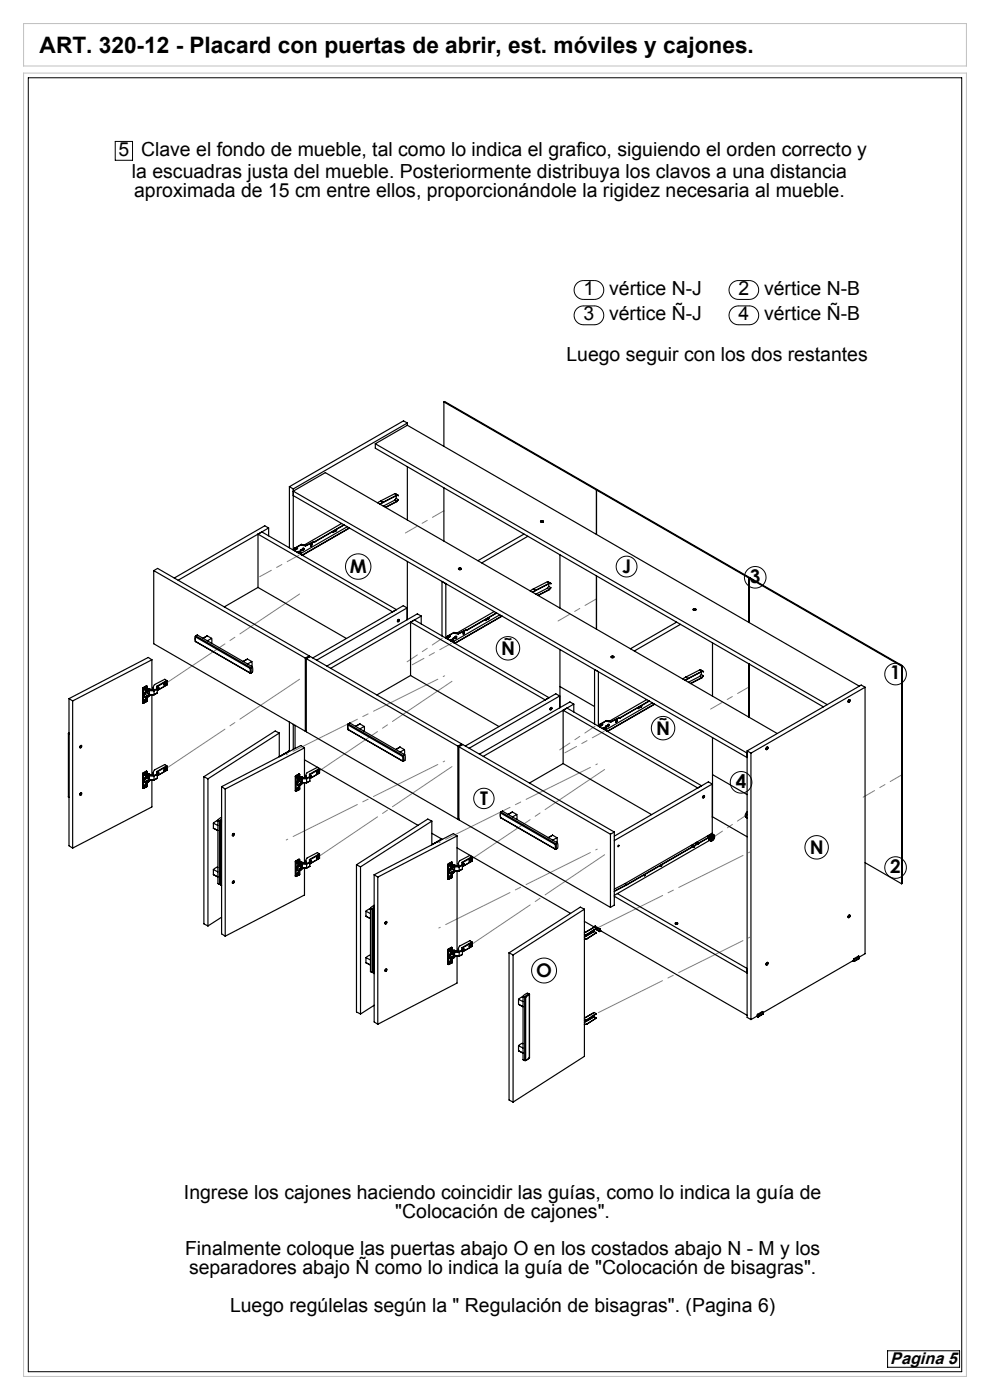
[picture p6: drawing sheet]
<svg xmlns="http://www.w3.org/2000/svg" width="210mm" height="297mm" viewBox="0 0 210 297" stroke-linecap="round" stroke-linejoin="round" font-family="sans-serif">
<g fill="none" stroke="#000" stroke-width=".21">
<path d="M6 16.5h198v274.5h-198zM24.4 30h3.7v4h-3.7zM122.3 60.1a2 2 0 0 1 1.5-.6h2.3a2 2 0 0 1 2 2 2 2 0 0 1-2 2h-2.3a2 2 0 0 1-1.9-1.2 2 2 0 0 1 .4-2.2zM122.3 65.5a2 2 0 0 1 1.5-.6h2.3a2 2 0 0 1 2 2 2 2 0 0 1-2 2h-2.3a2 2 0 0 1-1.9-1.2 2 2 0 0 1 .4-2.2zM155.2 60.1a2 2 0 0 1 1.4-.6h2.3a2 2 0 0 1 2 2 2 2 0 0 1-2 2h-2.3a2 2 0 0 1-1.8-1.2 2 2 0 0 1 .4-2.2zM155.2 65.5a2 2 0 0 1 1.4-.6h2.3a2 2 0 0 1 2 2 2 2 0 0 1-2 2h-2.3a2 2 0 0 1-1.8-1.2 2 2 0 0 1 .4-2.2zM188.3 286.6h15.2v3.5h-15.2z"/>
<circle cx="76" cy="120.2" r="2.7"/>
<circle cx="107.7" cy="137.5" r="2.49"/>
<circle cx="132.9" cy="120.2" r="2.21"/>
<circle cx="160.2" cy="122.5" r="2.29"/>
<circle cx="140.7" cy="154.5" r="2.49"/>
<circle cx="190" cy="143" r="2.29"/>
<circle cx="102.6" cy="169.4" r="2.16"/>
<circle cx="157.2" cy="166" r="2.29"/>
<circle cx="173.2" cy="179.8" r="2.49"/>
<circle cx="190" cy="184" r="2.29"/>
<circle cx="115.4" cy="205.9" r="2.65"/>
</g>
<path d="M5 15.5h200v276.5h-200zM5 5h200v9h-200z" fill="none" stroke="#c0c0c0" stroke-width=".21"/>
<path d="M63.4 117.8l-8.3 4.5M94.2 108.4l-8.2 4.7M95.8 136.5l-8.4 4.5M126.5 127l-8.1 4.7M128.1 155.2l-8.3 4.5M158.9 145.7l-8.2 4.7M191.3 164.4l-8.2 4.7" fill="none" stroke="#808080" stroke-width=".21" stroke-dasharray="15.2 1.3 1.3 1.3" stroke-dashoffset="12.4"/>
<path d="M96.1 144.4l-28.9 19.5M67.2 182l28.9-19.5M99.6 182.6l28.9-19.5M128.5 181.2l-28.9 19.4" fill="none" stroke="#808080" stroke-width=".21" stroke-dasharray="15.2 1.3 1.3 1.3" stroke-dashoffset="-.3"/>
<path d="M86.4 140.4l7.5-5M118.7 159.1l7.5-5M151.1 177.8l7.5-5.1" fill="none" stroke="#808080" stroke-width=".21" stroke-dasharray="15.2 1.3 1.3 1.3" stroke-dashoffset="12.6"/>
<path d="M94.3 143.4l-33.6 16.7M60.7 178.2l33.6-16.7M126.7 162.1l-33.6 16.7M93.1 196.9l33.6-16.8M125.5 197.5l33.6-16.8M159.1 198.8l-33.7 16.8" fill="none" stroke="#808080" stroke-width=".21" stroke-dasharray="15.2 1.3 1.3 1.3" stroke-dashoffset="-1.6"/>
<path d="M34.9 145.2l28.8-19.3M63.7 144l-28.8 19.3" fill="none" stroke="#808080" stroke-width=".21" stroke-dasharray="15.2 1.3 1.3 1.3" stroke-dashoffset="-.2"/>
<g fill="none" stroke="#000" stroke-width=".25">
<path d="M79.6 94.1l95.9 55.4M79.6 94.1v1l95.1 54.9M86.4 89.7v.5M86.4 99v11.3M86.4 89.7l-24.2 14M86.4 89.7l-.8-.4-24.2 14M86.4 90.2l95.9 55.4M86.4 90.2l-6.8 3.9M94.2 85.3l32.3 18.7M94.2 85.3l.1-.1 32.4 18.7M94.2 85.3v9.4M55.5 112.8l28.6 16.5"/>
<path d="M57 112l-.8-.5-19.2 11.1M57 112l-19.2 11.1M57 112v1.7M61.4 103.3l.8 .4M61.4 103.3v12.9M62.2 103.7v13M62.2 105.1l96.3 55.6M62.5 116.3l-.2 .4M62.5 116.3h.1M62.6 116.3l-.3 .5M62.7 116.4v.1M62.7 116.6l-.2 .2"/>
<path d="M62.7 116.5h.1M62.7 116.5v.1M62.7 116.6h.1M62.7 116.5h-.2v.3l.2-.2M63 117.1l.3-.1 .5 .2M63.1 116.2l-.2 .3M63.3 117.3a.37 .37 0 0 1 .5-.1 .37 .37 0 0 1 .1 .5M63.3 117.3a.32 .32 0 0 1 .4-.1 .32 .32 0 0 1 .2 .4M63.7 117.2l.1 .4M63.8 116.6l-.1 .4M63.9 115.5h.1M63.9 115.5l-1.4 .8"/>
<path d="M63.9 115.5l.7 .1M63.9 115.6l.4 .1M64 115.5l-1.4 .8M64 115.5l-.1 .1M64 115.5h.1M64 115.5l.3 .1M64.1 117.8h.1M64.2 116.4a.18 .18 0 0 1 .3-.1 .18 .18 0 0 1-.1 .3 .2 .2 0 0 1-.1 .2 .2 .2 0 0 1-.2-.1zM64.2 116.4l.2-.1v.1l-.2 .3zM64.2 116.5l.1-.1v.3M64.2 116.5l-.1 .1h.1M64.2 116.5l.1 .1"/>
<path d="M64.2 116.6l.1 .1M64.3 115.6l.5 .1M64.3 115.6v.1M64.3 116.6v.1M64.4 116.5h.1M64.4 116.5l-.1 .1M64.4 116.5h-.2M64.6 115.6l.2 .1M65.9 115.3v.6l.2-.3M66.1 115.3h.1M66.1 115.6l-.2 .2M66.1 115.6h.1"/>
<path d="M66.1 115.3v.3M66.4 115l-1.6 .7M66.4 115h.1M66.4 115l-1.6 .8-.5-.1M66.8 114.9l-.4 .1M66.8 114.9h.1M70.8 112.6l-.2 .3M70.8 112.6l-.1 .4v-.3M71.3 112.3l-.2 .4M71.4 112.3l-.2 .4-.1-.2M72.5 111.1l-7.9 4.5M72.9 111.3l-6.1 3.6"/>
<path d="M73 111.4l-6.2 3.5M73.7 111.7l-9.8 5.7M74.1 112l-10 5.8M80.8 106.3l.4 .2M80.8 106.3l-.7 .4M81.2 106.5l-.6 .4M83.7 106.1l-2.4 1.3M83.7 106.1l.5 .3M83.8 104.7l.7 .4M83.8 104.7l.4 .3M83.8 104.7l-3 1.6M84 105.7l.5 .3"/>
<path d="M84 105.7l-.3 .4M84.1 105.2l-.1 .5M84.2 106.4l-2.5 1.2M84.2 105l-3 1.5M84.2 105l.3 .1M84.5 106l-.3 .4M84.5 106l-.3 .4-2.4 1.2M84.5 105.1h-.3l-3.6 1.9M86.4 119.1v12.3M94.2 103.5v11.3M111.2 113.3l-9.8 5.7M112 113.8l-9.8 5.6"/>
<path d="M114.7 110.5h.3a.21 .21 0 0 1 .3 .2 .21 .21 0 0 1-.4 .1l-.2-.1zM114.9 110.6v.1M115 110.6l.1 .1-.2-.1M115 110.6h-.1M115 110.6v.1M118.8 117.7v11.3M126.5 104l64.8 37.3M126.5 104v9.4M126.7 103.9l64.7 37.3M126.7 103.9l-.2 .1M32.2 140v6.3M32.2 140l-16.8 8.7"/>
<path d="M32.2 140l-.8-.5-16.8 8.7M32.6 121.1l32.2 18.5M32.6 121.1v15.5l32.2 18.5M32.6 121.1l.8-.5 32.2 18.5M41.4 136.1h.1M41.5 135v.1M41.5 135l-.1 1.1M41.5 136.1l11.6 6.7M41.5 135.1v1M41.5 136.1h.1M41.5 136.1l11.5 6.6M41.5 135.1l11.5 6.7"/>
<path d="M41.5 134.9l-.1 .1M41.5 134.9h.1M41.5 134.9v.2M41.5 134.9l11.7 6.7M41.9 134.7h-.1M41.9 134.7l-.4 .2M41.9 134.7l11.6 6.7M44 134.9l-.9 .5M44 134.9l.9 .5M44 134.9h.1M44.9 135.4l-.1 1M44.9 135.4l-.9 .5"/>
<path d="M52.5 139.8l-.9 .5M52.5 139.8l.9 .5M52.5 139.8h.1M54.7 124.6l-7.1 4.1M54.7 124.6v-11.3l28.6 16.5M54.7 124.6l18.8 10.9M64.8 139.6v15.5M65 139.7v15.6l32.1 18.5M65 139.7l.8-.4 32.1 18.5M65 139.7l32.1 18.6M65.6 139.1l-.8 .5M65.6 139.1v.3"/>
<path d="M84.4 131.7h.1zM84.5 131.6h.1l-.1 .2zM84.5 131.5a.17 .17 0 0 1 .2-.1 .17 .17 0 0 1 0 .3 .2 .2 0 0 1-.2 .2 .2 .2 0 0 1-.2-.1zM84.5 131.6v-.1v.3v-.1M84.5 131.7h-.1M84.5 131.7h.1M84.6 131.6l-.1 .1M86.4 129l-.9-.5-19.2 11.1M86.4 129l-19.2 11.1M86.4 129v2.5M87.1 132l.8-.5 28.6 16.5-.9 .5zM87.1 132v11.3"/>
<path d="M89.3 130.7l-.8-.5-19.2 11.1M89.3 130.7l-19.2 11.1M89.3 130.7v1.7M93.8 134.9h-.1M93.8 123.3v11.6M94.6 123.8v11.6M94.9 135l-.3 .4M94.9 135h.1M94.9 135l-.2 .4M95 135.1v.1M95 135.3l-.1 .2M95 135.2v.1"/>
<path d="M95 135.2h.1M95 135.3h.1M95.1 135.2h-.2v.3l.2-.2M95.1 135.2v.1M95.4 135.8l.3-.1 .4 .1M95.4 134.8l-.2 .4M95.6 136a.37 .37 0 0 1 .5-.2 .37 .37 0 0 1 .2 .6M95.7 136a.32 .32 0 0 1 .4-.1 .32 .32 0 0 1 .1 .4M96.1 135.9l.1 .4M96.2 135.3l-.2 .3zM96.3 134.2h.1M96.3 134.2l-1.4 .8"/>
<path d="M96.3 136.3l.2 .1M96.3 134.2l.7 .1M96.3 134.2l.3 .2M96.4 134.2h.1M96.4 134.2l.2 .1M96.5 136.4h-.1M96.5 136.4v.1M96.5 135a.18 .18 0 0 1 .3 0 .18 .18 0 0 1 0 .3 .2 .2 0 0 1-.1 .2 .2 .2 0 0 1-.3-.1zM96.6 135.1l.1-.1 .1 .1-.2 .3zM96.6 135.1l.1 .1M96.6 135.2h.1M96.6 135.3l.1 .1"/>
<path d="M96.6 134.3l.6 .1M96.6 134.3v.1M96.7 135.2v-.2v.4M96.7 135.2v.2M96.7 135.1h.1M96.7 135.1l-.2 .2 .1-.1M96.7 135.1l.1 .1M96.8 135.2h-.1M96.8 135.1v.1M96.8 135.1l-.1 .1M97 134.3l.2 .1M97.3 120.6l.2-.1a.22 .22 0 0 1 .4 .2 .22 .22 0 0 1-.4 .2l-.2-.1z"/>
<path d="M97.5 120.6v.1M97.6 120.6l.1 .1-.2-.1M97.6 120.6h-.1M97.6 120.6v.1M98.3 134v.5l.2-.2M98.4 133.9h.1M98.5 134.3l-.2 .2M98.5 133.9v.1M98.5 134.3h.1M98.5 133.9v.4M98.5 134v.3M98.8 133.6l-1.6 .8"/>
<path d="M98.8 133.6v.1M98.8 133.7l-1.6 .8-.6-.1M99.2 133.6h-.4M99.2 133.6h.1M99.2 133.6l-.4 .1M103 131.4l.1 .3 .1-.3v-.1l-.2 .3M103.7 131l-.2 .4M103.7 131l-.1 .4-.1-.3M104.8 129.7l-7.8 4.6M105.3 130l-6.1 3.6M105.4 130.1l-6.2 3.5M106 130.4l-9.7 5.7"/>
<path d="M106.5 130.7l-10 5.7M106.5 130.7l-10 5.8M113.1 124.9l.5 .3M113.1 124.9l-.7 .4M113.6 125.2l-.7 .4M116.1 124.8l.4 .2M116.1 124.8l-2.4 1.2M116.1 123.4l.5 .3M116.1 123.4l.8 .4M116.1 123.4l-3 1.5M116.4 124.4l.4 .3M116.4 124.4l-.3 .4"/>
<path d="M116.4 123.8v.6M116.5 125l-2.4 1.3M116.6 123.7l-3 1.5M116.6 123.7l.3 .1M116.8 124.7l-.3 .3M116.8 124.7l-.3 .4-2.3 1.2M116.9 123.8h-.3l-3.6 1.9M118.8 137.8v12.3M126.5 122.2v11.3M129.7 139.3l.2-.1a.21 .21 0 0 1 .3 .2 .21 .21 0 0 1-.3 .1l-.3-.1zM129.8 139.3v.1M130 139.3v.1l-.2-.1"/>
<path d="M130 139.3h-.2M130 139.3v.1M143.5 132l-9.8 5.6M144.3 132.5l-9.8 5.6M147.1 129.2l.2-.1a.21 .21 0 0 1 .3 .2 .21 .21 0 0 1-.3 .2l-.3-.1zM147.2 129.3h.3l-.2 .1zM147.4 129.2v.2M151.1 136.4v11.3M159.1 122.5l-.2 .1v9.5M14.5 155.6v.1M14.5 155.6v13.5M14.5 155.6h.1"/>
<path d="M14.5 155.7h.1M14.6 155.6l-.1 .1M14.6 155.5l-.1 .1M14.6 148.2l.8 .5M14.6 148.2v31.2l.8 .5M14.6 155.6h.1M15.4 148.7v31.2M17 158.4h.1M17 158.2a.21 .21 0 0 1 .4 0 .21 .21 0 0 1-.1 .3 .21 .21 0 0 1-.4 .1 .2 .2 0 0 1 .1-.3zM17.1 158.4l.1-.2v.3M17.1 158.4l.1 .1M17.1 158.3h.2l-.1 .1"/>
<path d="M17.1 158.4h.1M17.2 158.3l-.2 .1M30.3 149.1l.1 .1M30.3 146v.1M30.3 149.1h.1M30.3 146v3.1M30.3 146.1h.1M30.3 146.1v3M30.4 149.2h.1M30.4 145.9l-.1 .1M30.4 145.9h.1M30.4 149.1h.1"/>
<path d="M30.4 146.1v3M30.4 145.9l-.1 .2M30.4 145.9l.1 .1M30.5 146l-.1 .1M30.5 149.1v.1M30.8 147.3h-.2M30.8 147.3l.5 .3M30.8 146.2h.1M30.8 148.4a.21 .21 0 0 1 .3 0 .21 .21 0 0 1-.1 .3 .2 .2 0 0 1-.3 .1 .2 .2 0 0 1 0-.4zM30.8 146a.21 .21 0 0 1 .3 0 .21 .21 0 0 1-.1 .3 .2 .2 0 0 1-.3 .1 .2 .2 0 0 1 0-.4zM30.8 148.5l.1 .1M30.8 147.9l.1 .1"/>
<path d="M30.9 146.1l-.1 .1M30.9 146.1v.2M30.9 148.5h.1M30.9 148.5v.1M30.9 146.1v.1M30.9 146.2h.1M30.9 148.6h.1M30.9 146.7a.85 .85 0 0 0 0 1.3M30.9 146.7h.1M30.9 146.7l-.3 .7 .2 .5M30.9 148.7h.1M30.9 146.3h.1"/>
<path d="M30.9 148.5v-.1v.3M30.9 146.2v.1M30.9 148.6v.1M31 148.5l-.2 .1h.1M31 146.1h.1M31 148.5h.1M31 146.9l-.2 .4M31 146.9l.5 .4M31 145.5l.2 .1M31 145.5l.1 .1M31 145.5l-.6 .4M31 146.1l-.1 .1"/>
<path d="M31 146.1h-.1M31 148.5l-.1 .1M31.1 146.8l-.1 .1M31.1 146.8l.5 .4M31.1 145.6v.1M31.1 145.6l-.7 .3M31.1 148.8l-.6 .4M31.1 145.7h.1M31.1 148.8h.1M31.1 145.7l-.6 .3M31.1 148.8l-.6 .3M31.2 145.6v.1"/>
<path d="M31.2 145.6h-.1M31.2 147.9l.7-.5zM31.2 148.7l-.1 .1M31.2 147.9v.8M31.2 146.4v.1M31.2 146.3a.51 .51 0 0 1 .8 .1M31.2 145.7h.1M31.2 145.7v.8M31.3 147.6l.1 .1M31.3 147.6l-.5 .3M31.4 146.7l-.3 .1M31.4 146.7l.3 .2"/>
<path d="M31.4 146.5l.1 .1M31.4 146.5l-.5 .3M31.4 146.5l.2 .1M31.4 147.7l-.5 .3M31.4 146.5v.2M31.5 147.3h.1M31.5 147.3l-.2 .3M31.6 147.2l-.1 .1M31.6 147.2l.1 .1M31.6 146.6h.1M31.6 146.6h-.1M31.6 147.3l-.2 .4"/>
<path d="M31.7 146.6h-.2M31.7 147.3h-.1M31.7 146.6h.1M31.7 147.3h.1M31.7 147.1l-.1 .1M31.8 146.4h.8M31.8 146.2h-.6M31.9 146.4l-.3-.1-.4 .2M32.2 147.4v17M32.5 145.9l.1 .3M32.6 146.4l.1 .1M32.7 147.4h.1"/>
<path d="M32.7 146.5h-1v.8l1 .1M32.7 146.5v.9M33.3 145.6l.1 .1M33.3 145.6v.5M33.3 146.1l.1 .1M33.3 146.1l-.7 .3M33.4 145.7v.5M33.4 147l-.7 .4M33.4 146.2v.8M33.4 146.2l-.7 .3M33.6 145.8l-.1 .3M34.8 145.3h.1"/>
<path d="M35 145h-.1M35 145l.1 .1M35.4 144.4l-.4-.3-2.2 1.1-.3 .6a.48 .48 0 0 1-.1 .5 .48 .48 0 0 1-.5 .1M35.4 144.4v.1M35.4 144.4l-2.1 1.2M35.4 145.3l-2 1.2M35.4 144.5v.2l-.6 .4 .1 .2M35.4 145.3h.1M35.4 145l-.6 .3M35.4 145v.3M35.4 144.5l-2 1.2M35.4 145l-.5 .3"/>
<path d="M53 142.7l.2 .1M53 141.8v.9M53 142.7l.1 .1M53.2 141.6v.1M53.2 141.6l-.2 .2M53.2 142.8h-.1M53.2 141.7v1.1M53.2 141.7l-.2 .1M53.2 142.8h.1M53.4 140.3l-.1 1M53.4 140.3l-.9 .6M53.5 141.4l.1 1.1-.4 .3"/>
<path d="M53.5 141.4l-.3 .2M59.2 155.5v5l2.1-1.2M59.2 155.5l-.8-.4-15.1 9.7M59.2 155.5l-15.1 9.7M61.3 159.3h.1M61.4 153.2v6.2l-.1-.1M62.2 153.7v5.3M62.6 153.9v4.9M64.6 158.7l-.8-.5-16.8 8.7M64.6 158.7l-16.8 8.7M64.6 158.7v6.3M65 155l-.2 .1"/>
<path d="M73.8 154.7l11.7 6.8M73.8 154.7h.1M73.8 153.8v-.2v1.1M73.8 153.8v.9M73.8 154.7l11.6 6.7M73.8 153.8l11.6 6.7M73.9 153.6l-.1 .1M73.9 153.6l-.1 .2M73.9 153.6h.1M73.9 153.6l11.6 6.7M74.2 153.4l-.3 .2M74.2 153.4l11.7 6.7"/>
<path d="M76.3 153.6l-.9 .5M76.3 153.6l1 .5M76.3 153.6h.1M77.3 154.1l-.1 1M77.3 154.1l-.9 .5M84.8 158.5l-.8 .5M84.9 158.5l.9 .5M84.9 158.5h-.1M85.8 159v1M85.8 159l-.9 .5M85.8 160h-.1M87.1 143.3l-7.2 4.1"/>
<path d="M87.1 143.3l18.8 10.8M97.1 158.3v15.5M97.3 158.4l.9-.5 32.1 18.6M97.3 158.4l32.2 18.6M97.3 158.4v15.5l32.2 18.6M97.9 157.8l-.8 .5M97.9 157.8v.3M116.7 150.4h.1zM116.8 150.2l.2 .1-.2 .2zM116.8 150.1a.17 .17 0 0 1 .3 0 .17 .17 0 0 1-.1 .3 .2 .2 0 0 1-.1 .2 .2 .2 0 0 1-.2-.2zM116.8 150.3l.1-.1-.1 .3 .1-.1M116.8 150.3l.1 .1"/>
<path d="M116.8 150.3l-.1 .1M117 150.3l-.1 .1M117 150.3h-.2M118.7 147.7l-.8-.5-19.2 11.1M118.7 147.7l-19.2 11M118.7 147.7v2.5M118.8 145.6l7.3 4.3M120.3 150.2l28.5 16.5M121.7 149.4l-.8-.5-19.2 11.1M121.7 149.4l-19.2 11.1M121.7 149.4v1.6M126.1 142v11.5"/>
<path d="M126.9 142.5v11.6M127.3 153.6l-.3 .5M127.3 153.6v.1M127.3 153.7l-.3 .4M127.4 153.8v.1M127.4 154l-.2 .2M127.4 153.9h.1M127.4 154h.1M127.4 153.9v.1M127.4 154l-.1 .2-.1-.1M127.4 153.9h-.1l-.1 .2M127.7 154.5l.4-.2 .4 .2"/>
<path d="M127.8 153.5l-.2 .3M128 154.7a.37 .37 0 0 1 .5-.2 .37 .37 0 0 1 .1 .5l.2 .1M128 154.7a.32 .32 0 0 1 .5-.1 .32 .32 0 0 1 .1 .4M128.4 154.6l.1 .4M128.6 154l-.2 .3zM128.6 152.9l.7 .1M128.6 152.9h.1M128.6 152.9l-1.3 .7M128.7 152.9l-1.4 .8M128.7 152.9l.3 .2M128.7 152.9h.1M128.7 152.9l.3 .1"/>
<path d="M128.8 155.1h.1M128.9 153.9h.1zM128.9 153.7a.18 .18 0 0 1 .3 0 .18 .18 0 0 1 0 .3 .2 .2 0 0 1-.2 .2 .2 .2 0 0 1-.2-.2zM128.9 153.8l.2-.1 .1 .1-.3 .3zM129 153.8v-.1v.3M129 153.9h.1M129 154h.1M129 153.9h-.1M129 153l.6 .1M129 153v.1M129 153.9v.1M129.1 153.8h.1"/>
<path d="M129.1 153.8v.1M129.1 153.9h-.1M129.3 153l.3 .1M130.7 152.6l-.1 .6 .3-.2M130.8 152.6l.1 .1M130.8 152.9l-.2 .3M130.8 152.9l.1 .1M130.8 152.6v.3M130.9 152.7v.3M131.2 152.3l-1.6 .8M131.2 152.3v.1M131.2 152.4l-1.6 .8-.6-.1"/>
<path d="M131.6 152.2l-.4 .1M131.6 152.2v.1M131.6 152.3l-.4 .1M135.5 150l-.1 .3M135.6 150l-.2 .3v-.2M135.8 149.8l.1 .3 .2-.4-.3 .4M137.2 148.4l-7.9 4.6M137.7 148.7l-6.1 3.5M137.7 148.7l-6.1 3.6M138.4 149.1l-9.8 5.6M138.8 149.4l-10 5.7M138.9 149.4l-10.1 5.7"/>
<path d="M145.5 143.6l.5 .3M145.5 143.6l-.7 .4M146 143.9l-.7 .4M148.5 143.5l-2.5 1.2M148.5 143.5l.4 .2M148.5 142.1l.5 .3M148.5 142.1l-3 1.5M148.5 142.1l.7 .4M148.8 143.1l-.3 .4M148.8 143.1l.4 .2M148.8 142.5v.6M148.9 143.7l-2.4 1.3"/>
<path d="M149 142.4l-3 1.5M149 142.4l.2 .1M149.2 143.3l-.3 .4M149.2 143.3l-.3 .5-2.4 1.2M149.2 142.5l-.2-.1-3.7 1.9M151.1 156.5v16.8M158.5 159.3v56.5l.8 .5M158.5 159.3l.8 .5M158.9 140.9v11.3M159.3 159.8v56.5M162.6 158.6a.18 .18 0 0 1 .3-.1 .18 .18 0 0 1 0 .3 .2 .2 0 0 1-.2 .2 .2 .2 0 0 1-.2-.1zM162.6 158.5a.17 .17 0 0 1 .3 0 .17 .17 0 0 1 0 .3 .21 .21 0 0 1-.2 .2 .21 .21 0 0 1-.2-.1z"/>
<path d="M162.7 158.7l.1 .1M162.7 158.6l.1 .2-.2 .1zM164.9 155.6l-95.9-55.3-6.8 3.9 96.3 55.6M180 148.5a.18 .18 0 0 1 .3 0 .18 .18 0 0 1 0 .3 .2 .2 0 0 1-.2 .2 .2 .2 0 0 1-.2-.2zM180 148.8h.1M180 148.5a.17 .17 0 0 1 .3 0 .17 .17 0 0 1 0 .2 .21 .21 0 0 1-.2 .3 .21 .21 0 0 1-.2-.2zM180.1 148.6l.1 .1M180.2 148.7l-.1-.1v.2M180.2 148.7l-.1 .1M183.5 145.8v56.5l-1.3 .8M183.5 145.8l-24.2 14M183.5 145.8l-.8-.5-24.2 14"/>
<path d="M191.3 141.3v46.2M191.4 141.2v46.2l-.1 .1M191.4 141.2l-.1 .1M14.5 169.1h.1M14.6 169.1h.1M17 168.5l.2-.2v.3M17 168.5h.1M17 168.3a.21 .21 0 0 1 .4 0 .21 .21 0 0 1-.1 .3 .21 .21 0 0 1-.4 .1 .21 .21 0 0 1 .1-.4zM17.1 168.5l.1 .1M17.1 168.4l.2-.1zM17.1 168.4h.1M30.3 167.1l.1 .1"/>
<path d="M30.3 164.1v3M30.3 164.1v.1M30.3 167.1v.1M30.3 164.2h.1M30.3 167.2h.1M30.3 164.2v3M30.4 167.2h.1M30.4 163.9l-.1 .2M30.4 163.9v.1M30.4 164.2v3M30.4 164l-.1 .2M30.4 164l.1 .1"/>
<path d="M30.5 164.1l-.1 .1M30.8 165.4l.5 .3M30.8 165.4h-.2M30.8 164.3h.1M30.8 164.1a.21 .21 0 0 1 .3 0 .21 .21 0 0 1-.1 .3 .2 .2 0 0 1-.3 .1 .2 .2 0 0 1 0-.4zM30.8 166.5a.21 .21 0 0 1 .3-.1 .21 .21 0 0 1-.1 .4 .2 .2 0 0 1-.3 .1 .2 .2 0 0 1 0-.4zM30.8 166.6l.1 .1M30.8 166l.1 .1M30.9 166.6l-.1 .1h.1M30.9 164.2v-.1v.3M30.9 166.5v.3M30.9 164.2v.1"/>
<path d="M30.9 166.6h.1M30.9 164.3h.1M30.9 166.7h.1M30.9 164.8a.85 .85 0 0 0 0 1.3M30.9 164.8h.1M30.9 164.8l-.3 .7 .2 .5M30.9 164.4h.1M30.9 166.8h.1M30.9 164.3v.1M30.9 166.6v.2M31 164.2h.1M31 166.6h.1"/>
<path d="M31 165l-.2 .4M31 165l.5 .4M31 163.6h.2M31 163.6h.1M31 163.6l-.6 .3M31 164.2l-.2 .1M31 164.2l-.1 .1M31 166.6h-.1M31.1 164.9l-.1 .1M31.1 164.9l.5 .4M31.1 163.6v.1M31.1 163.6l-.7 .4"/>
<path d="M31.1 163.7l.1 .1M31.1 166.9l-.6 .3M31.1 163.7l-.6 .4M31.2 163.6v.1M31.2 163.6h-.1M31.2 166.8l-.1 .1M31.2 166h.1M31.2 166v.8M31.2 164.5v.1M31.2 166.8h.1M31.2 163.7h.1M31.2 163.7v.9"/>
<path d="M31.3 165.7l.1 .1M31.3 165.7l-.5 .3M31.3 164.6l.2 .1M31.4 164.6l-.5 .2M31.4 164.8l-.3 .1M31.4 164.8l.3 .2M31.4 164.5v.1M31.4 164.5l.2 .2M31.4 164.5l-.5 .3M31.4 165.8l-.5 .3M31.4 164.6v.2M31.5 165.4h.1"/>
<path d="M31.5 165.4l-.2 .3M31.6 165.3l-.1 .1M31.6 165.3l.1 .1M31.6 164.7h-.1M31.6 165.4l-.2 .4M31.7 164.7h-.2M31.7 165.4h-.1M31.7 164.7h-.1M31.7 164.7h.1M31.7 165.4h.1M31.7 165.2l-.1 .1M31.8 164.5h.8"/>
<path d="M31.8 164.3h-.6M31.8 164.3l.2 .1M31.8 164.3l-.6 .1M31.9 165.5l-.7 .5M31.9 164.5l-.3-.1-.4 .2M32.2 165.5v5.7l-16.8 8.7M32.5 164l.1 .3M32.5 163.9v.1M32.6 164.3l-.7 .2M32.6 164.5l.1 .1M32.7 164.6h-1v.8l1 .1M32.7 164.6v.9"/>
<path d="M33.3 163.7h.1M33.3 163.7v.5M33.3 164.2l.1 .1M33.3 164.2l-.7 .3M33.4 163.7v.6M33.4 165.1l-.7 .4M33.4 164.3l-.7 .3M33.4 164.3v.8M33.6 163.9l-.1 .3M34.8 163.4h.1M35 163.1h-.1M35 163.1l.1 .1"/>
<path d="M35.4 162.5l-.4-.3-2.2 1.1-.3 .5 .1 .5M35.4 162.5v.1M35.4 162.5l-2.1 1.2M35.4 163.1h.1M35.4 163.4l-2 1.2M35.4 162.6v.2l-.6 .4v.2M35.4 163.4h.1M35.4 162.6l-2 1.1M35.4 163.1v.3M35.4 163.1l-.6 .3M43.3 164.8v31.2l.8 .4M43.3 164.8l.8 .4"/>
<path d="M44.1 165.2v31.2M45.3 175.7l.9 .5M45.3 174.6l.9 .5M45.3 174.6v1.1M45.3 175.7h.1M46.2 174.2l-.2-.1-.7 .5M46.2 174l.4 .2M46.2 174v13.4M46.6 174.2h.2M46.6 174.2v13.4M46.6 174.1v.1M46.6 174.1l.2 .1"/>
<path d="M46.8 174.2v13.3M46.9 174.3v.1M46.9 174.3v13.4M46.9 174.4v13.4M46.9 174.4h.1M47 174.3h-.1M47 174.3l-.1 .1M47 174.2l-.1 .1M47 173.4l-.8 .6M47 173.7l-.4 .4M47 174l-.2 .2M47 166.9l.8 .5"/>
<path d="M47 166.9v31.2l.8 .5M47 174.2v.1M47.8 167.4v31.2M49.4 176.9a.21 .21 0 0 1 .3 0 .21 .21 0 0 1-.1 .3 .2 .2 0 0 1-.3 .1 .2 .2 0 0 1 0-.3zM49.4 177.1l-.1 .1 .3-.2-.1 .1M49.5 177v.3M49.5 177.1h.1M49.5 177.1v.2M62.6 167.7l.1 .1M62.6 164.7v3M62.6 164.7l.1 .1M62.7 167.8h.1"/>
<path d="M62.7 164.8h.1M62.7 164.8v3M62.8 164.5l-.2 .2M62.8 164.5v.1M62.8 167.8h.1M62.8 164.8v3M62.8 164.6l-.1 .2M62.8 164.6l.1 .1M62.9 164.7l-.1 .1M62.9 167.8h-.1M63.1 165.9l.6 .4M63.1 165.9l-.1 .1"/>
<path d="M63.1 167.3h.1zM63.2 164.7a.21 .21 0 0 1 .3 0 .21 .21 0 0 1-.1 .3 .2 .2 0 0 1-.3 .1 .2 .2 0 0 1 0-.4zM63.2 167a.21 .21 0 0 1 .3 0 .21 .21 0 0 1-.1 .4 .2 .2 0 0 1-.3 .1 .2 .2 0 0 1 0-.4zM63.2 166.6v.1M63.2 164.8l-.1 .1 .1-.1M63.2 167.2l-.1 .1M63.2 164.8l.1-.1v.3M63.2 167.1l.1-.1v.4M63.2 164.8h.1M63.2 167.2h.1M63.2 164.9h.1M63.2 167.3h.1"/>
<path d="M63.2 165.4a.84 .84 0 0 0 0 1.3M63.2 165.4h.1M63.2 165.4l-.2 .7 .2 .5M63.3 165h.1M63.3 167.4h.1M63.3 164.8v.2M63.3 167.2v.2M63.3 164.8h.1M63.3 167.2h.1M63.3 165.6l-.2 .3M63.3 165.6l.6 .4M63.4 164.2h.1"/>
<path d="M63.4 164.2l-.6 .3M63.4 164.8h.1M63.4 167.2h.1M63.4 164.8h-.1M63.4 164.8h-.2M63.4 167.2h-.2M63.4 167.2h-.1M63.4 165.5l-.1 .1M63.4 165.5l.6 .4M63.4 164.2l.1 .1M63.4 164.2l-.6 .4M63.5 167.5l-.7 .3"/>
<path d="M63.5 164.3v.1M63.5 167.5h.1M63.5 164.3l-.6 .4M63.5 167.5l-.6 .3M63.5 164.2l.1 .1M63.5 164.2h-.1M63.5 166.6l.7-.5-.6 .5M63.5 167.4v.1M63.5 166.6h.1M63.5 164.4v.7M63.5 166.6v.8M63.6 167.4l-.1 .1"/>
<path d="M63.6 164.3l-.1 .8M63.6 164.3l-.1 .1M63.6 167.4h-.1M63.6 166.6v.8M63.7 166.3l.1 .1M63.7 166.3l-.5 .3M63.7 165.2l.2 .1M63.7 165.3l-.3 .2M63.7 165.3l.4 .3M63.8 165.1l-.6 .3M63.8 165.1l.2 .2M63.8 166.4l-.6 .3"/>
<path d="M63.8 165.2l-.1 .1M63.9 166h.1M63.9 166l-.2 .3M64 165.9l-.1 .1M64 165.9v.1M64 165.3h-.1M64 166l-.2 .4M64 166h.1M64 165.3h.1M64.1 165.3h-.1M64.1 166h-.1M64.1 165.8l-.1 .1"/>
<path d="M64.1 166.1h.9M64.1 165.1h.9M64.2 164.9h-.6M64.2 164.9l.1 .1M64.2 164.9l-.6 .1M64.3 165.1l-.3-.1-.5 .1M64.6 161.2l24.1 13.9M64.6 166.1v17M64.9 164.6v.3M64.9 164.5v.1M65 165.1v.1M65 166v.1"/>
<path d="M65 165.2v.8M65 165.2h-.9v.8h.9M65.6 164.3h.1M65.6 164.3v.5M65.6 164.8l.1 .1M65.6 164.8l-.6 .3M65.7 164.3v.6M65.7 165.7h.1M65.7 165.7l-.7 .4M65.7 164.9v.8M65.7 164.9l-.7 .3M66 164.5l-.2 .2"/>
<path d="M67.2 164h.1M67.3 163.7h.1M67.3 163.7l.2 .1M67.7 163.1l-.4-.3-2.1 1.1-.3 .6a.48 .48 0 0 1-.2 .5 .48 .48 0 0 1-.5 .1M67.7 163.1h.1M67.7 163.1l-2.1 1.2M67.8 163.1v.3l-.6 .4v.2M67.8 164l-2.1 1.2M67.8 163.7v.3M67.8 163.1l-2.1 1.2M67.8 163.7l-.6 .3M85.4 161.4l.2 .1"/>
<path d="M85.4 160.5v.9M85.5 160.3l.1 .1M85.5 160.3l-.1 .2M85.6 160.4v1.1M85.6 160.4l-.2 .1M85.9 160.1l.1 1-.4 .4M85.9 160.1l-.4 .2M91.6 176.8l2.2 1.3-.1-.1M91.6 174.2l-.9-.4-15.1 9.7M91.6 174.2l-15.1 9.7M91.6 174.2v5M93.6 178h.1"/>
<path d="M93.7 178l-2.1 1.2M96.9 179.9l24.1 13.9M96.9 177.3l-.7-.5-16.8 8.8M96.9 177.3l-16.8 8.8M96.9 177.3v6.4M97.3 173.7l-.2 .1M106.2 173.4h.1M106.2 172.3v.2M106.2 172.3v1.1M106.2 173.5l11.6 6.7M106.2 172.5v.9M106.2 172.5l11.5 6.6"/>
<path d="M106.2 173.4l11.5 6.7M106.2 172.3h.1M106.3 172.3l-.1 .2M106.3 172.3h-.1M106.3 172.3l11.6 6.7M106.6 172.1h.1M106.6 172.1l-.4 .2M106.6 172.1l11.6 6.7M108.7 172.3l-.9 .5M108.7 172.3l.9 .5M108.7 172.3h.1M109.6 172.8l-.1 1"/>
<path d="M109.6 172.8l-.9 .5M117.2 177.2l-.9 .5M117.2 177.2l.9 .5M117.2 177.2h.1M117.7 179.1v1M117.9 179l.1 .1M117.9 179l-.2 .1M118 179.1v1M118 179.1h-.3M118.1 177.7v1M118.1 177.7l-.9 .5M118.2 178.8l.1 1.1-.4 .3"/>
<path d="M118.2 178.8l-.3 .2M119.5 162l-7.2 4.1M119.5 162l18.7 10.8M119.5 162v-11.3l28.5 16.5M129.5 177v15.5M130.3 176.5l-.8 .5M130.3 176.5v15.5l-.8 .5M131.1 179.3l.2 .1-.2 .2zM146.6 179.4l.4 .2M146.7 179.4h-.1M146.9 179.4h-.1M146.9 179.4l.3 .1"/>
<path d="M146.9 179.3l.4 .1M146.9 179.3v.1M147 179.6l-14 8.1-2.7 1.4M147 179.6v.1M147 179.6h.1M147 179.2l-.1 .1M147 179.2l-.4 .2M147 179.2l.3 .2M147.2 179.5l-14.2 8.2M147.3 179.4l-.1 .1M147.3 179.5l-.3 .2M147.3 179.5l-.2 .3"/>
<path d="M147.3 179.4h.1M147.3 179.4v.3h-.2M147.6 178.9l.3 .1M147.8 178.8l-.1 .1M147.8 178.8l.3 .2M147.8 178.7l.4 .2M147.8 178.7v.1M147.9 179l-.6 .4M147.9 179.1l-.6 .3M147.9 179.1h.1M147.9 178.7h-.1M147.9 178.7l.3 .1"/>
<path d="M147.9 178.7l-.3 .2M148 179h-.1M148.1 179h-.1M148.2 178.9l-.1 .1M148.2 178.9l-.1 .2h-.2M148.2 178.9h.1M148.2 178.8v.1M149.2 168.9l.2 .1-.2 .2zM149.2 168.8a.17 .17 0 0 1 .2 0 .17 .17 0 0 1 0 .3 .2 .2 0 0 1-.2 .2 .2 .2 0 0 1-.2-.2zM149.2 169l-.1 .1h.1M149.2 169l.1-.1-.1 .3 .1-.1M149.2 169l.1 .1"/>
<path d="M149.2 169l.2-.1-.1 .2M150.3 177.7v.4l.4 .3M150.4 177.6l-2.2 1.2M150.4 177.6l-2.2 1.3M150.5 178.3l-20.2 11.6M150.9 177.3a.42 .42 0 0 1 .6-.1 .42 .42 0 0 1 0 .6l-.1 .2a.49 .49 0 0 1-.7 .4 .49 .49 0 0 1 0-.8zM150.9 177.3a.38 .38 0 0 1 .6 0 .38 .38 0 0 1 0 .6l-.1 .1a.41 .41 0 0 1-.6 .4 .41 .41 0 0 1-.1-.7zM151 177.6a.17 .17 0 0 1 .2 .1 .17 .17 0 0 1-.1 .2 .17 .17 0 0 1-.2-.1zM151.1 176.8h.1M151.1 176.8l-18.5 10.6M151.1 166.3l-20.8 12M151.1 166.3v10.5"/>
<path d="M151.1 166.3l-.8-.4-20 11.5M151.1 176.8l-1.1 .6 .4 .2M151.1 176.8v.2M151.1 164.3l7.4 4.3M151.1 173.3h.1M151.1 173.3l7.4 4.2M151.2 177.5l-.3 .2v.3M151.4 177.2l.1 .3-.2 .5-.2 .2-.4 .1M151.4 177.1a.67 .67 0 0 0-1 .5M158.5 172.2l-.3 .5a.56 .56 0 0 0 .3 .8l-.2-.3 .2-.5M45.3 185.5l.9 .5M45.3 184.5v1"/>
<path d="M45.3 184.5l.9 .5M45.3 185.5h.1M46.2 184.1l-.2-.1-.7 .5M46.2 187.4l.4 .2M46.6 187.6h.1M46.8 187.5l-.2 .1M46.8 187.5l-.1 .1M46.9 187.6h-.2M46.9 187.7v.1M46.9 187.5h-.1M46.9 187.8h.1M46.9 187.8l.1 .1"/>
<path d="M47 194.6l-2.9 1.8M49.4 187a.21 .21 0 0 1 .3-.1 .21 .21 0 0 1-.1 .4 .2 .2 0 0 1-.3 .1 .2 .2 0 0 1 0-.4zM49.4 187.1l-.1 .1 .3-.2-.1 .1M49.5 187v.3M49.5 187.1h.1M49.5 187.1v.2M62.6 185.8l.1 .1M62.6 182.8h.1M62.6 182.8v3M62.7 185.9h.1M62.7 182.8h.1M62.7 182.8v3.1"/>
<path d="M62.8 182.6l-.2 .2M62.8 182.6v.1M62.8 185.9h.1M62.8 182.8v3.1M62.8 182.7l-.1 .1M62.8 182.7l.1 .1M62.9 182.8h-.1M63.1 184l.6 .4M63.1 184l-.1 .1M63.1 183h.1zM63.1 185.4h.1zM63.2 185.1a.21 .21 0 0 1 .3 0 .21 .21 0 0 1-.1 .3 .2 .2 0 0 1-.3 .1 .2 .2 0 0 1 0-.3z"/>
<path d="M63.2 182.7a.21 .21 0 0 1 .3 0 .21 .21 0 0 1-.1 .4 .2 .2 0 0 1-.3 .1 .2 .2 0 0 1 0-.4zM63.2 184.6h.1M63.2 184.6v.2M63.2 182.9h.1M63.2 185.2l.1-.1v.4M63.2 185.3h.1M63.2 182.8l.1 .1M63.2 183h.1M63.2 185.4h.1M63.2 183.5a.84 .84 0 0 0 0 1.3M63.2 183.5h.1M63.2 183.5l-.2 .7 .2 .4"/>
<path d="M63.3 185.4v.1M63.3 183.1h.1M63.3 182.9v-.1v.3M63.3 182.9v.2M63.3 185.3v.2M63.3 182.9h.1M63.3 182.9l-.2 .1M63.3 185.2h.1M63.3 183.7l-.2 .3M63.3 183.7l.6 .3M63.4 182.3h.1M63.4 182.3l-.6 .3"/>
<path d="M63.4 185.3h.1M63.4 182.9h.1M63.4 185.3l-.3 .1M63.4 185.3h-.1M63.4 182.9h-.1M63.4 183.6l-.1 .1M63.4 183.6l.6 .4M63.4 182.3l.1 .1M63.4 182.3l-.6 .4M63.5 182.4v.1M63.5 185.6l-.7 .3M63.5 182.4l-.6 .4"/>
<path d="M63.5 182.3l.1 .1M63.5 182.3h-.1M63.5 184.7l.7-.6-.6 .6M63.5 185.5v.1M63.5 184.7h.1M63.5 182.5v.7M63.5 184.7v.8M63.6 185.4l-.1 .2M63.6 182.4l-.1 .8M63.6 182.4l-.1 .1M63.6 185.4l-.1 .1M63.6 184.7v.7"/>
<path d="M63.7 184.4l.1 .1M63.7 184.4l-.5 .2M63.7 183.3l.2 .1M63.7 183.4l-.3 .2M63.7 183.4l.4 .2M63.8 183.2l-.6 .3M63.8 183.2l.2 .2M63.8 184.5l-.6 .3M63.8 183.3l-.1 .1M63.9 184l.1 .1M63.9 184l-.2 .4M64 184h-.1"/>
<path d="M64 184v.1M64 183.4h-.1M64 184.1l-.2 .4M64 184.1h.1M64 183.4h.1M64.1 183.4h-.1M64.1 184l-.1 .1M64.1 183.9l-.1 .1M64.1 184.1l.9 .1M64.1 183.2h.9M64.2 183h-.6M64.2 183l.1 .1"/>
<path d="M64.2 183l-.6 .1M64.3 183.1l-.3-.1-.5 .2M64.6 184.2v5.7l-16.8 8.7M64.9 182.7v.3M64.9 182.6v.1M65 183.2v.1M65 184.1v.1M65 183.3h-.9v.8h.9M65 183.3v.8M65.6 182.3l.1 .1M65.6 182.3v.6M65.6 182.9l.1 .1"/>
<path d="M65.6 182.9l-.6 .3M65.7 183.8l-.7 .4M65.7 182.4v.6M65.7 183.8h.1M65.7 183l-.7 .3M65.7 183v.8M65.7 183.8l-.7 .3M66 182.6l-.2 .2M67.2 182.1h.1M67.3 181.8h.1M67.3 181.8l.2 .1M67.7 181.1l-.4-.2-2.1 1.1-.3 .6a.48 .48 0 0 1-.2 .5 .48 .48 0 0 1-.5 0"/>
<path d="M67.7 181.1l.1 .1M67.7 181.1l-2.1 1.2M67.8 181.2v.3l-.6 .4v.2M67.8 182.1l-2.1 1.2M67.8 181.2l-2.1 1.2M67.8 181.8v.3M67.8 181.8l-.6 .3M67.8 182.1l-2.1 1.1M75.6 183.5v31.2l.9 .4M75.6 183.5l.9 .4M76.5 183.9v31.2M77.6 194.4l1 .5"/>
<path d="M77.6 193.3l1 .5M77.6 193.3v1.1M77.6 194.4h.1M78.6 192.9l-.3-.1-.7 .5M78.6 192.7l.3 .2M78.6 192.7v13.4M78.9 192.9h.2M78.9 192.9v13.4M79 192.7l-.1 .2M79 192.7l.1 .2M79.1 192.9v13.3M79.2 193l.1 .1"/>
<path d="M79.2 193v13.4M79.3 192.9v.1M79.3 192.9l-.1 .1M79.3 193.1v13.4M79.3 193.1h.1M79.3 193v.1M79.4 192.9h-.1M79.4 192.1l-.8 .6M79.4 192.4l-.4 .3M79.4 192.7l-.3 .2M79.4 185.6l.7 .5M79.4 185.6v31.2l.7 .5"/>
<path d="M79.4 192.9l-.1 .1M80.1 186.1v31.2M81.8 195.6a.21 .21 0 0 1 .3 0 .21 .21 0 0 1-.1 .3 .2 .2 0 0 1-.3 .1 .2 .2 0 0 1 0-.3zM81.8 195.7l-.1 .2 .1-.1M81.8 195.7l.1 .2M81.8 195.7h.2l-.1 .1M81.8 195.7l.1 .1M81.9 195.8v.1M95 183.4l.1 3.1M95 183.4h.1M95.1 183.4h.1M95.1 186.5h.1"/>
<path d="M95.1 183.2l-.1 .2M95.1 183.2l.1 .1M95.2 186.5h.1M95.2 183.4v3.1M95.2 183.3l-.1 .1M95.2 183.3h.1M95.2 183.3v.1M95.5 184.6l-.1 .1M95.5 184.6l.5 .4M95.5 185.9h.1zM95.5 185.2h.1M95.5 185.7a.21 .21 0 0 1 .4 0 .21 .21 0 0 1-.1 .3 .21 .21 0 0 1-.4 .1 .2 .2 0 0 1 .1-.3z"/>
<path d="M95.5 183.3a.21 .21 0 0 1 .4 0 .21 .21 0 0 1-.1 .4 .21 .21 0 0 1-.4 .1 .21 .21 0 0 1 .1-.4zM95.6 185.2v.1M95.6 185.9h-.1M95.6 185.8l.1-.1v.3M95.6 185.9h.1M95.6 183.4l.1 .1M95.6 183.5h.1M95.6 183.6h.1M95.6 186h.1M95.6 184.1a.84 .84 0 0 0 0 1.2M95.6 184.1l-.2 .7 .1 .4M95.6 183.7h.1"/>
<path d="M95.7 183.5v-.2v.4M95.7 183.5v.2M95.7 185.9v.1M95.7 183.5l-.2 .1v-.1M95.7 183.5h.1M95.7 185.8h.1M95.7 184.3l-.2 .3M95.7 184.3l.6 .3M95.7 182.9h.1M95.7 182.9l-.6 .3M95.8 185.9h.1M95.8 183.5h.1"/>
<path d="M95.8 183.4v.1M95.8 185.8v.1M95.8 185.9h-.1M95.8 185.8l-.2 .1M95.8 183.5h-.1M95.8 183.4l-.1 .1M95.8 184.2l-.1 .1M95.8 184.2l.5 .4M95.8 182.9l.1 .1M95.8 182.9l-.6 .4M95.8 182.9h-.1M95.8 182.9h.1"/>
<path d="M95.8 186.2l-.6 .3M95.9 183h.1M95.9 186.2h-.1M95.9 183l-.7 .3M95.9 186.2l-.7 .3M95.9 182.9v.1M95.9 182.9h-.1M95.9 185.3l.7-.6zM95.9 186.1l-.1 .1M95.9 186.1v.1M95.9 185.3v.8M95.9 183.7v.1"/>
<path d="M95.9 183.6h.6zM95.9 183v.8M96 185l.1 .1M96 185l-.4 .2M96.1 184l-.3 .2M96.1 184l.3 .2M96.1 183.8l.2 .2M96.1 183.8l-.5 .3M96.1 183.8l.3 .2M96.1 185.1l-.5 .2M96.1 183.9v.1M96.3 184.6l.1 .1"/>
<path d="M96.3 184.6l-.3 .4M96.3 184.6h.1M96.4 184h-.1M96.4 184.7l-.3 .4M96.4 184.7h.1M96.4 184h.1M96.4 184.6v.1M96.4 183.9v.1M96.4 184.5l-.1 .1M96.5 183.8h.9M96.5 183.6h.1M96.6 183.6l.1 .1"/>
<path d="M96.6 183.6l-.7 .1M96.6 183.7l-.2-.1-.5 .2M96.9 184.8v17M97.2 183.2l.1 .3M97.3 183.5l-.7 .2M97.4 183.8v.1M97.4 184.7h-.9M97.4 183.9h-1v.8h1M97.4 183.9v.8M98 182.9l.1 .1M98 182.9v.6M98 183.5l.1 .1"/>
<path d="M98 183.5l-.6 .3M98.1 183v.6M98.1 184.4h.1M98.1 183.9l2-1.3zM98.1 184.4l-.7 .4M98.1 183.6l-.7 .3M98.1 183.6v.8M98.4 183.2l-.2 .2M99.6 182.7h-.1M99.6 182.7h.1M99.7 182.4l.2 .1M100.1 181.7l-.4-.2-2.2 1.1-.2 .5v.4"/>
<path d="M100.1 181.7v.1M100.1 199.8l-.4-.2-2.2 1.1-.2 .4v.5M100.1 199.8v.1M100.1 181.7l-2.1 1.2M100.1 199.8l-2.1 1.2M100.1 181.8v.3l-.6 .4 .1 .2M100.1 199.9v.3l-.6 .4 .1 .2M100.1 181.8l-2 1.2M100.1 182.4v.2M100.1 182.4l-.5 .3M100.1 199.9l-2 1.2M117.7 180.1h.3"/>
<path d="M117.7 180.1l.1 .1M117.9 180.2h-.1M118 180.1l-.1 .1M124 195.5l2.1 1.2M124 192.9l-15.2 9.7M124 192.9v31.2l-15.2 9.7M124 192.9l-.9-.5-15.1 9.7M124.2 198.3l-.1 .1M124.2 198.3h-.1M124.5 198.2l-.5 .1M124.5 198.2l-.5 .2M124.5 199.1l-.5 .1"/>
<path d="M124.5 199.1l-.5 .2M124.5 198.2h.1M124.5 199.1h.1M126 196.7h.1M126 197.3h.1M126 197.6h.1M126 197.3v.3M126 197.6l-2 1.2M126 196.7l-2 1.2M126 196.7l.5 .3M126 197.6l.5 .3M126.1 196.6v.1"/>
<path d="M126.1 196.6v.2M126.1 196.7l1.1 .6M126.1 196.7v.1M126.3 196.5l-.2 .1M126.3 196.5l-.2 .2M126.3 196.5l1 .6M126.5 197l-2 1.2M126.5 197.9l-2 1.2M127.2 197.3h.1M127.2 197.6h.1M127.2 197.6l-.9-.5 .9 .5M127.2 197.3v.3"/>
<path d="M127.3 197.1l-.1 .2M127.3 197.1h.1M127.3 197.1v.3l31.2 18M127.4 197.5l-.2 .1M127.5 197.5l-.3 .1M130.3 190.1l28.2 16.3M131 189.6l27.5 15.9M132.6 187.4l.4 .3M132.6 187.4l-2.3 1.2M133 187.7l-2.7 1.3M136.7 185.6v.2l.2-.2v-.1l-.2 .3M140.2 183.6v.2l.2-.2-.1-.1-.2 .3"/>
<path d="M143.2 195.8l.3-.1a.21 .21 0 0 1 .3 .2 .21 .21 0 0 1-.3 .2l-.3-.1zM143.3 195.9h.4l-.3 .1zM143.5 195.9l-.2-.1 .3 .2M143.5 195.9l.2-.1-.4 .2h.1M143.5 195.9h.1M143.5 196h.1M180 194.2a.18 .18 0 0 1 .3 0 .18 .18 0 0 1 0 .3 .2 .2 0 0 1-.2 .2 .2 .2 0 0 1-.2-.2zM180 194.5h.1M180 194.2a.17 .17 0 0 1 .3 0 .17 .17 0 0 1 0 .2 .21 .21 0 0 1-.2 .3 .21 .21 0 0 1-.2-.2zM180.1 194.3l.1 .1M180.2 194.4l-.1-.1v.2M180.2 194.4l-.1 .1"/>
<path d="M183.5 183l7.8 4.5M77.6 204.2l1 .5M77.6 203.2v1M77.6 203.2l1 .5M77.6 204.2h.1M78.6 202.8l-.3-.1-.7 .5M78.6 206.1h.1M78.6 206.1l.3 .2M78.9 206.3h.1M79.1 206.2l-.2 .1M79.1 206.2l-.1 .1M79.2 206.3h-.2"/>
<path d="M79.2 206.4l.1 .1M79.2 206.2h-.1M79.3 206.5h.1M79.3 206.5l.1 .1M79.4 213.3l-2.9 1.8M81.7 205.9h.1zM81.8 205.6a.21 .21 0 0 1 .3 0 .21 .21 0 0 1-.1 .4 .2 .2 0 0 1-.3 0 .2 .2 0 0 1 0-.3zM81.8 205.7l.1 .3M81.8 205.8h.1M81.9 205.8l.1-.1-.3 .2M81.9 205.8v.2M95 201.5h.1"/>
<path d="M95 201.5l.1 3M95.1 201.5h.1M95.1 204.5h.1M95.1 204.5v.1M95.1 204.6h.1M95.1 201.3l-.1 .2M95.1 201.3h.1M95.2 204.5v.1M95.2 201.5v3M95.2 201.3l-.1 .2M95.2 201.3v.1M95.2 201.4v.1"/>
<path d="M95.2 204.6h.1M95.5 202.7l-.1 .1M95.5 202.7l.5 .4M95.5 201.7h.1M95.5 201.6l.1 .1M95.5 203.3h.1M95.5 201.4a.21 .21 0 0 1 .4 0 .21 .21 0 0 1-.1 .3 .21 .21 0 0 1-.4 .1 .2 .2 0 0 1 .1-.3zM95.5 203.8a.21 .21 0 0 1 .4 0 .21 .21 0 0 1-.1 .3 .21 .21 0 0 1-.4 .1 .2 .2 0 0 1 .1-.3zM95.5 204h.1M95.6 203.3v.1M95.6 204h.1M95.6 201.5l.1 .1"/>
<path d="M95.6 201.6h.1M95.6 203.9h.1M95.6 201.7h.1M95.6 204.1h.1M95.6 202.2a.84 .84 0 0 0 0 1.2M95.6 202.2h.1M95.6 202.2l-.2 .7 .1 .4M95.7 201.6v-.2v.3M95.7 203.9v-.1v.3M95.7 201.6v.1M95.7 204v.1M95.7 201.5l-.2 .1"/>
<path d="M95.7 203.9l-.2 .2 .1-.1M95.7 201.5h.1M95.7 203.9h.1M95.7 202.4l-.2 .3M95.7 202.4l.6 .3M95.7 201h.2M95.7 201h.1M95.7 201l-.6 .3M95.8 201.6h.1M95.8 203.9h.1M95.8 201.6h-.1M95.8 201.5v.1"/>
<path d="M95.8 201.5l-.1 .1M95.8 203.9l-.1 .1M95.8 203.9h-.1M95.8 202.3l-.1 .1M95.8 202.3l.5 .3M95.8 201l.1 .1M95.8 201l-.6 .3M95.8 204.3l-.6 .3M95.9 201.1h.1M95.9 204.3h.1M95.9 201.1l-.7 .3M95.9 204.3l-.7 .3"/>
<path d="M95.9 201v.1M95.9 201h-.1M95.9 203.4l.7-.6zM95.9 204.2l-.1 .1M95.9 204.2v.1M95.9 203.4v.8M95.9 201.8v.1M95.9 201.7h.6zM95.9 201.1v.8M96 203.1l.1 .1M96 203.1l-.4 .2M96.1 202l.2 .1"/>
<path d="M96.1 202.1l-.3 .2M96.1 202.1l.3 .2M96.1 201.9v.1M96.1 201.9l-.5 .3M96.1 201.9l.3 .2M96.1 203.2l-.5 .2M96.1 202v.1M96.3 202.7l.1 .1M96.3 202.7l-.3 .4M96.3 202.6v.1M96.3 202.6l.1 .1M96.4 202.1h-.1"/>
<path d="M96.4 202.8l-.3 .4M96.4 202.7v.1M96.4 202v.1M96.4 202.1h.1M96.4 202.7h.1M96.4 202h.1M96.4 202.6h-.1M96.5 201.9h.9M96.5 201.7h.1M96.6 201.7l.1 .1M96.6 201.7l-.7 .1M96.6 201.8l-.2-.1-.5 .2"/>
<path d="M96.9 202.8v5.8l-16.8 8.7M97.2 201.3l.1 .3M97.3 201.6l-.7 .2M97.4 201.9v.1M97.4 202.8h-.9M97.4 202v.8M97.4 202h-1v.8h1M98 201l.1 .1M98 201v.6M98 201.6h.1M98 201.6l-.6 .3M98.1 201.1v.5"/>
<path d="M98.1 202.5h.1M98.1 202.5l-.7 .4M98.1 201.6v.9M98.1 201.6l-.7 .4M98.4 201.3l-.2 .2M99.6 200.8h-.1M99.6 200.8h.1M99.7 200.5l.2 .1M100.1 200.7v.1M100.1 200.7l-2 1.3M100.1 200.5v.2M100.1 200.5l-.5 .3"/>
<path d="M108 202.1v31.3l.8 .4M108 202.1l.8 .5M108.8 202.6v31.2M110 213.1l.9 .5M110 212l.9 .5M110 212v1.1M110 213.1h.1M110.9 211.6l-.2-.1-.7 .5M110.9 211.4l.4 .1M110.9 211.4v13.4M111.3 211.5l.2 .1M111.3 211.5v13.5"/>
<path d="M111.3 211.4v.1M111.3 211.4l.2 .2M111.5 211.6v13.3M112.2 210.9l-.9 .5M112.2 210.9l.1 .2M112.2 210.9h.1M112.3 210.9v.1M112.3 210.9l-.5-.2-.9 .7M112.3 211.1l-.8 .5M112.3 211.1v-.1v13.4M112.3 211.1v13.3M124.2 216.4l-.1 .1"/>
<path d="M124.2 216.4h-.1M124.5 216.3l-.5 .1M124.5 216.3l-.5 .2M124.5 217.2l-.5 .1M124.5 217.2l-.5 .2M124.5 216.3h.1M124.5 217.2h.1M126 214.8h.1M126 215.7h.1M126 215.4v.3M126 215.4h.1M126 215.7l-2 1.1"/>
<path d="M126 214.8l-2 1.2M126 214.8l.5 .2M126 215.7l.5 .3M126 215.7l-2 1.2M126.5 215l-2 1.3M126.5 216h.1M126.5 216l-2 1.2M160.5 215.6l.2 .1M160.7 215.2v.2M160.7 215.2v.3l-1.4 .8M160.7 215.2l.1 .2M160.7 215.2h.1"/>
<path d="M160.7 215.4h.1M160.7 215.7h.1M160.7 215.4v.3M160.8 215.7h.1M160.8 215.4v.3M161.7 214.6l.1 .2M161.7 214.6l-1 .6M161.8 215.1l-1 .6M161.8 214.8l-1 .6M161.8 215.1h.1M161.8 214.8h.1M161.8 214.8v.3"/>
<path d="M162.6 204.3a.18 .18 0 0 1 .3-.1 .18 .18 0 0 1 0 .3 .2 .2 0 0 1-.2 .2 .2 .2 0 0 1-.2-.1zM162.6 204.5l.1 .1M162.6 204.2a.17 .17 0 0 1 .3 0 .17 .17 0 0 1 0 .3 .21 .21 0 0 1-.2 .2 .21 .21 0 0 1-.2-.1zM162.7 204.4l.1 .1M162.8 204.5l-.1-.2v.3M162.8 204.5l-.1 .1M180.9 203.8l.2 .2M181.1 203.5v.1M181.1 203.5v.2l-19.3 11.1M181.1 203.4l.1 .2M181.1 203.4v.1M181.1 203.6h.1"/>
<path d="M181.1 203.9h.1M181.1 203.6v.3M181.1 204h.1M181.2 204h.1M181.2 203.6v.3M182.1 202.8l.1 .2M182.1 202.8l-1 .6M182.2 203.4h.1M182.2 203.3l-1 .7M182.2 203l-1 .6M182.2 203h.1M182.2 203v.3"/>
<path d="M110 222.9l.9 .5M110 221.8v1.1M110 221.8l.9 .5M110 222.9h.1M110.9 221.4h-.2l-.7 .4M110.9 224.8l.4 .2M111 224.8h.1M111.3 225h.1M111.5 224.9l-.2 .1M112.3 224.4l-.8 .5M112.3 224.4h.1M112.3 224.4l-.9 .6"/>
<circle cx="63" cy="116.4" r=".17"/>
<circle cx="63.8" cy="116.9" r=".17"/>
<circle cx="95.4" cy="135.1" r=".17"/>
<circle cx="96.2" cy="135.5" r=".17"/>
<circle cx="17.2" cy="158.4" r=".16"/>
<circle cx="30.9" cy="146.2" r=".2"/>
<circle cx="30.9" cy="148.6" r=".2"/>
<circle cx="33.6" cy="146" r=".14"/>
<circle cx="127.7" cy="153.7" r=".17"/>
<circle cx="128.5" cy="154.2" r=".17"/>
<circle cx="17.2" cy="168.5" r=".16"/>
<circle cx="30.9" cy="164.3" r=".2"/>
<circle cx="30.9" cy="166.7" r=".2"/>
<circle cx="33.6" cy="164.1" r=".14"/>
<circle cx="49.5" cy="177.1" r=".16"/>
<circle cx="63.3" cy="164.9" r=".2"/>
<circle cx="63.3" cy="167.3" r=".2"/>
<circle cx="65.9" cy="164.7" r=".14"/>
<circle cx="49.5" cy="187.1" r=".16"/>
<circle cx="63.3" cy="185.4" r=".2"/>
<circle cx="63.3" cy="183" r=".2"/>
<circle cx="65.9" cy="182.7" r=".14"/>
<circle cx="81.9" cy="195.8" r=".16"/>
<circle cx="95.6" cy="183.6" r=".2"/>
<circle cx="95.6" cy="185.9" r=".2"/>
<circle cx="98.3" cy="183.3" r=".14"/>
<circle cx="81.9" cy="205.8" r=".16"/>
<circle cx="95.6" cy="204" r=".2"/>
<circle cx="95.6" cy="201.6" r=".2"/>
<circle cx="98.3" cy="201.4" r=".14"/>
</g>
<text font-size="4.8" x="8.4" y="11.3">ART. 320-12 - Placard con puertas de abrir, est. móviles y cajones.</text>
<g font-size="4.1">
<text x="25.1" y="33.1">5</text>
<text x="29.9" y="33.1">Clave el fondo de mueble, tal como lo indica el grafico, siguiendo el orden correcto y</text>
<text x="28" y="37.8">la escuadras justa del mueble. Posteriormente distribuya los clavos a una distancia</text>
<text x="28.5" y="41.8">aproximada de 15 cm entre ellos, proporcionándole la rigidez necesaria al mueble.</text>
<text x="123.8" y="62.6">1</text>
<text x="129.2" y="62.6">vértice N-J</text>
<text x="156.6" y="62.6">2</text>
<text x="162.1" y="62.6">vértice N-B</text>
<text x="123.8" y="68">3</text>
<text x="129.2" y="68">vértice Ñ-J</text>
<text x="156.6" y="68">4</text>
<text x="162.1" y="68">vértice Ñ-B</text>
<text x="120.1" y="76.7">Luego seguir con los dos restantes</text>
<text x="39" y="254.3">Ingrese los cajones haciendo coincidir las guías, como lo indica la guía de</text>
<text x="83.9" y="258.3">&quot;Colocación de cajones&quot;.</text>
<text x="39.3" y="266.3">Finalmente coloque las puertas abajo O en los costados abajo N - M y los</text>
<text x="40.1" y="270.3">separadores abajo Ñ como lo indica la guía de &quot;Colocación de bisagras&quot;.</text>
<text x="48.8" y="278.3">Luego regúlelas según la &quot; Regulación de bisagras&quot;. (Pagina 6)</text>
</g>
<g font-size="4">
<text x="74.2" y="121.5">M</text>
<text x="132" y="121.5">J</text>
<text x="159.1" y="123.6">3</text>
<text x="106.3" y="138.9">Ñ</text>
<text x="188.9" y="144.1">1</text>
<text x="139.2" y="155.8">Ñ</text>
<text x="156.1" y="167.1">4</text>
<text x="101.9" y="170.7">T</text>
<text x="171.8" y="181.1">N</text>
<text x="188.9" y="185.2">2</text>
<text x="113.8" y="207.2">O</text>
</g>
<text font-size="3.6" x="188.8" y="289.3">Pagina 5</text>
</svg>
